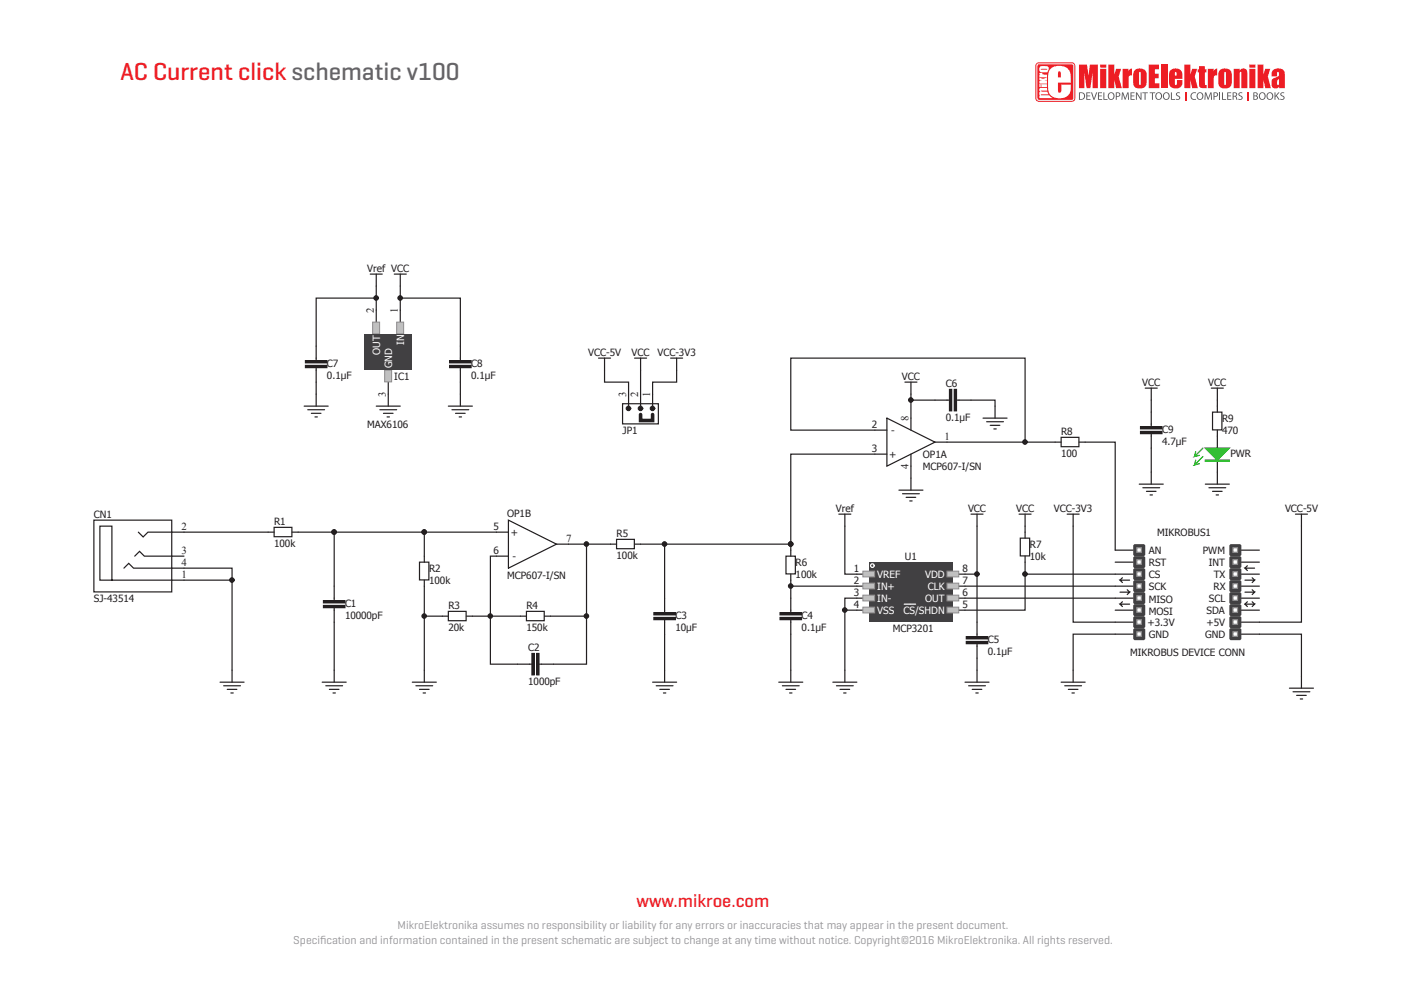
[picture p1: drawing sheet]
<svg xmlns="http://www.w3.org/2000/svg" width="297mm" height="210mm" viewBox="0 0 297 210" stroke-linecap="round" stroke-linejoin="round" font-family="sans-serif">
<g fill="#ed1d24">
<path d="M218.9 13.4l.5-.2h7a.69 .69 0 0 1 .7 .7v6.9a.69 .69 0 0 1-.7 .7h-7a.69 .69 0 0 1-.7-.7v-6.9z"/>
<path d="M227.9 13.6h1.7l.3 2.4 .3-2.4h1.7v5h-1.1v-3.3l-.5 3.3h-.8l-.4-3.3v3.3h-1.2z"/>
<path d="M234.1 13.6h1.3v2.1l.4-1.2h1l-.5 1.7 .7 2.4h-1.2l-.4-1.8v1.8h-1.3z"/>
<path d="M237.1 14.5h1.3l-.1 .6 .4-.5 .4-.1v1.4l-.5 .1-.2 .3v2.3h-1.3z"/>
<path d="M242.7 13.6h2.1v1h-.8v1h.8v.9h-.8v1.1h.9v1h-2.2z"/>
<path d="M245.2 13.6h1.3v5h-1.3z"/>
<path d="M250.2 13.6h1.2v2.1l.4-1.2h1.1l-.5 1.7 .6 2.4h-1.2l-.4-1.8v1.8h-1.2z"/>
<path d="M253.3 14h1.2v.6h.4v.7h-.4v2.2l.1 .4 .3 .1v.6h-.5a.92 .92 0 0 1-1-.2 .92 .92 0 0 1-.1-1v-2.1h-.3v-.7h.3z"/>
<path d="M255.1 14.5h1.3l-.1 .6 .4-.5 .4-.1v1.4l-.5 .1-.2 .3v2.3h-1.3z"/>
<path d="M260.6 14.5h1.3v.4a.91 .91 0 0 1 1.2-.3 .91 .91 0 0 1 .4 1.2v2.8h-1.3v-3.2l-.1-.2-.2 .2v3.2h-1.3z"/>
<path d="M265.6 13.6h1.3v2.1l.4-1.2h1l-.5 1.7 .7 2.4h-1.2l-.4-1.8v1.8h-1.3z"/>
<path d="M232.4 13.6h1.3v.7h-1.3zM232.4 14.5h1.3v4.1h-1.3z"/>
<path d="M239.7 14.8a1.46 1.46 0 0 1 1.7-.3 1.46 1.46 0 0 1 .8 1.5v1a1.46 1.46 0 0 1-1.1 1.7 1.46 1.46 0 0 1-1.7-1v-2zM240.7 15.2l-.1 2.3 .2 .5 .2-.2v-2.1l-.1-.4z"/>
<path d="M247.4 14.8a1.5 1.5 0 0 1 1.6-.2 1.5 1.5 0 0 1 .8 1.5v.6h-1.6v1.2h.4v-1h1.2a1.45 1.45 0 0 1-1.3 1.8 1.45 1.45 0 0 1-1.6-1.6l.1-1.8zM248.3 15.2l-.1 .8h.3v-.7z"/>
<path d="M257.7 14.8a1.46 1.46 0 0 1 1.7-.3 1.46 1.46 0 0 1 .8 1.5v1a1.46 1.46 0 0 1-1.1 1.7 1.46 1.46 0 0 1-1.7-1v-2zM258.7 15.2l-.1 2.3 .2 .5 .2-.2v-2.1l-.1-.4z"/>
<path d="M263.9 13.6h1.3v.7h-1.3zM263.9 14.5h1.3v4.1h-1.3z"/>
<path d="M269 14.8a1.44 1.44 0 0 1 1.5-.3 1.44 1.44 0 0 1 .9 1.2v2.9h-1.2v-.3a.91 .91 0 0 1-1.2 .3 .91 .91 0 0 1-.4-1.2v-.3a2.24 2.24 0 0 1 1.5-1.1l.1-.6-.2-.2-.2 .1v.8h-1.2v-.8zM270 16.8a.86 .86 0 0 0 0 1.2l.2-.2v-1.1z"/>
</g>
<g fill="#fff">
<path d="M219.2 13.4l-.3 .5 .1 7.2 .4 .2 7.3-.1 .2-.4v-7.2l-.5-.2zM219.3 13.6h7.1l.3 .1v7.1l-.1 .2-7.2 .1-.2-.2v-7z"/>
<path d="M219.6 17.8v.6h.2v-.6zM219.5 15.4l.3 .4h-.2v.5h1.6v-.6h-.9l-.1-.3zM220 17.8v.6h1.2v-.6zM219.6 16.4v.5l.5 .2h-.5v.6h1.6v-.6h-.6l.6-.2v-.5l-.9 .2zM219.7 18.6l-.2 .4 .2 .4-.2 .3 .2 .4h-.1v.6h2.8l-.8-.6h-1.7v-.2h1.6l-.2-.6-1.4-.1 1.3-.1v-.5zM219.7 14.1a.74 .74 0 0 0-.1 .9 .74 .74 0 0 0 .9 .3l.8-.1a.74 .74 0 0 0-.2-1.2zM219.9 14.6h1.3l-1.1 .1z"/>
<path d="M222 14.5a2.77 2.77 0 0 1 4 .6l.2 1v1.4h-2.7v1.6l.1 .5a.53 .53 0 0 0 .6-.3 .53 .53 0 0 0 0-.5v-.9h2a2.31 2.31 0 0 1-3 2.8 2.06 2.06 0 0 1-1.8-2.5l.1-2.7zM223.5 15.2v1.2h.6l-.1-1.2-.2-.1z"/>
</g>
<g fill="#ed1d24">
<path d="M250.3 19.5h.4v1.7h-.4z"/>
<path d="M263.4 19.5h.4v1.7h-.4z"/>
</g>
<g fill="#58595b">
<path d="M229.5 19.5h.8v.2h-.6v.5h.6v.1h-.6v.6h.7v.2h-.9z"/>
<path d="M230.5 19.5h.2l.4 1.4 .4-1.4h.3l-.6 1.6h-.2z"/>
<path d="M231.9 19.5h.9v.2h-.7v.5h.6v.1h-.6v.6h.7v.2h-.9z"/>
<path d="M233.1 19.5h.2v1.4h.7v.2h-.9z"/>
<path d="M237 19.5h.3l.4 1.3 .4-1.3h.3l.1 1.6h-.2l-.1-1.4-.5 1.4h-.1l-.4-1.4-.1 1.4h-.2z"/>
<path d="M238.8 19.5h.9v.2h-.7v.5h.6v.1h-.6v.6h.7v.2h-.9z"/>
<path d="M240 19.5h.2l.8 1.3-.1-1.3h.2v1.6h-.2l-.8-1.3v1.3h-.1z"/>
<path d="M241.3 19.5h1.2v.2h-.5v1.4h-.2v-1.4h-.5z"/>
<path d="M242.9 19.5h1.1v.2h-.5v1.4h-.2v-1.4h-.4z"/>
<path d="M247.3 19.5h.2v1.4h.7v.2h-.9z"/>
<path d="M248.5 19.7l.4-.2 .3 .1v.1l-.6 .1v.2l.3 .2a.46 .46 0 0 1 .4 .4 .46 .46 0 0 1-.2 .4h-.7v-.2l.4 .1 .3-.1v-.3l-.3-.1a.45 .45 0 0 1-.3-.7z"/>
<path d="M251.7 19.7l.6-.2 .4 .1-.1 .1a.64 .64 0 0 0-.9 .6 .64 .64 0 0 0 .9 .6l.1 .1a.82 .82 0 0 1-1.1-.2 .82 .82 0 0 1 .1-1.1z"/>
<path d="M254.5 19.5h.3l.4 1.3 .5-1.3h.2l.1 1.6h-.2v-1.4l-.5 1.4h-.2l-.4-1.4-.1 1.4h-.2z"/>
<path d="M257.6 19.5h.2v1.6h-.2z"/>
<path d="M258.1 19.5h.2v1.4h.7v.2h-.9z"/>
<path d="M259.2 19.5h.9v.2h-.7v.5h.6v.1h-.6v.6h.7v.2h-.9z"/>
<path d="M261.6 19.7l.5-.2 .3 .1v.1l-.6 .1v.2l.3 .2a.46 .46 0 0 1 .4 .4 .46 .46 0 0 1-.2 .4h-.7v-.2l.4 .1 .3-.1v-.3l-.3-.1a.45 .45 0 0 1-.4-.7z"/>
<path d="M269.2 19.5h.2v.8l.6-.8h.3l-.6 .7 .6 .9h-.2l-.5-.8-.2 .2v.6h-.2z"/>
<path d="M270.5 19.7l.4-.2 .4 .1-.1 .1-.5 .1v.2l.3 .2a.46 .46 0 0 1 .3 .4 .46 .46 0 0 1-.2 .4h-.7l.1-.2 .3 .1 .3-.1v-.3l-.2-.1a.45 .45 0 0 1-.4-.7z"/>
<path d="M227.9 19.5a.88 .88 0 0 1 1.3 .8 .88 .88 0 0 1-1.3 .8zM228.1 19.7v1.2a.66 .66 0 0 0 .9-.6 .66 .66 0 0 0-.9-.6z"/>
<path d="M234 20.3a.76 .76 0 0 1 1.5 0 .76 .76 0 0 1-1.5 0zM234.3 19.9a.58 .58 0 0 0 0 .8 .58 .58 0 0 0 .8 .1 .58 .58 0 0 0 .1-.9 .58 .58 0 0 0-.9 0z"/>
<path d="M235.7 19.5a.58 .58 0 0 1 .7 .1 .58 .58 0 0 1 .1 .7l-.6 .2v.6h-.2zM235.9 19.7v.6h.4a.32 .32 0 0 0 .2-.3 .32 .32 0 0 0-.2-.3z"/>
<path d="M244 20.3a.76 .76 0 0 1 1.5 0 .76 .76 0 0 1-1.5 0zM244.4 19.9a.58 .58 0 0 0-.1 .8 .58 .58 0 0 0 .8 .1 .58 .58 0 0 0 .1-.9 .58 .58 0 0 0-.8 0z"/>
<path d="M245.6 20.3a.76 .76 0 0 1 1.5 0 .76 .76 0 0 1-1.5 0zM246 19.9a.58 .58 0 0 0-.1 .8 .58 .58 0 0 0 .8 .1 .58 .58 0 0 0 .1-.9 .58 .58 0 0 0-.8 0z"/>
<path d="M252.7 20.3a.8 .8 0 0 1 1.6 0 .8 .8 0 0 1-1.6 0zM253.1 19.9a.58 .58 0 0 0-.1 .8 .58 .58 0 0 0 .9 .1 .58 .58 0 0 0 0-.9 .58 .58 0 0 0-.8 0z"/>
<path d="M256.3 19.5a.58 .58 0 0 1 .8 .1 .58 .58 0 0 1 .1 .7l-.7 .2v.6h-.2zM256.5 19.7v.6h.4a.32 .32 0 0 0 .2-.3 .32 .32 0 0 0-.2-.3z"/>
<path d="M260.4 19.5a.55 .55 0 0 1 .7 0 .55 .55 0 0 1 .1 .7l-.2 .1 .4 .8h-.2l-.2-.6-.2-.1h-.2v.7h-.2zM260.6 19.7v.6l.5-.2v-.3z"/>
<path d="M264.8 19.5a.52 .52 0 0 1 .6 0 .52 .52 0 0 1 .2 .7h-.2a.47 .47 0 0 1 .3 .7 .47 .47 0 0 1-.6 .2h-.3zM265 19.7v.5l.4-.1v-.3zM265 20.3v.6l.5-.1v-.3z"/>
<path d="M265.9 20.3a.76 .76 0 0 1 1.5 0 .76 .76 0 0 1-1.5 0zM266.3 19.9a.58 .58 0 0 0-.1 .8 .58 .58 0 0 0 .8 .1 .58 .58 0 0 0 .1-.9 .58 .58 0 0 0-.8 0z"/>
<path d="M267.5 20.3a.76 .76 0 0 1 1.5 0 .76 .76 0 0 1-1.5 0zM267.9 19.9a.58 .58 0 0 0-.1 .8 .58 .58 0 0 0 .8 .1 .58 .58 0 0 0 .1-.9 .58 .58 0 0 0-.8 0z"/>
</g>
<g fill="none" stroke="#231f20" stroke-width=".25">
<path d="M235.6 116.2h3.8M235.6 118.8h3.8M262.2 116.2h3.8M262.2 118.8h3.8M235.6 121.3h3.8M235.6 123.8h3.8M235.6 126.4h3.8M235.6 128.9h3.8M235.6 131.4h3.8M235.6 134h3.8M262.2 121.3h3.8M262.2 123.8h3.8"/>
<path d="M262.2 126.4h3.8M262.2 128.9h3.8M262.2 131.4h3.8M262.2 134h3.8"/>
</g>
<g fill="#414042">
<path d="M239.4 115.2l.2-.2h2.1l.2 .2v2l-.2 .3h-2.1l-.2-.3z" fill-rule="evenodd"/>
<path d="M239.4 117.8l.2-.3h2.1l.2 .3v2l-.2 .2h-2.1l-.2-.2z" fill-rule="evenodd"/>
</g>
<g fill="#fff" stroke="#8a8c8e" stroke-width=".25">
<path d="M240.1 115.7h1v1h-1z"/>
<path d="M240.1 118.3h1v.9h-1z"/>
</g>
<g fill="#414042">
<path d="M239.4 120.3l.2-.3h2.1l.2 .3v2l-.2 .3h-2.1l-.2-.3z" fill-rule="evenodd"/>
<path d="M239.4 122.8l.2-.2h2.1l.2 .2v2.1l-.2 .2h-2.1l-.2-.2z" fill-rule="evenodd"/>
</g>
<g fill="#fff" stroke="#8a8c8e" stroke-width=".25">
<path d="M240.1 120.8h1v1h-1z"/>
<path d="M240.1 123.3h1v1h-1z"/>
</g>
<g fill="#414042">
<path d="M239.4 125.4l.2-.3h2.1l.2 .3v2l-.2 .2h-2.1l-.2-.2z" fill-rule="evenodd"/>
<path d="M239.4 127.9l.2-.3h2.1l.2 .3v2l-.2 .3h-2.1l-.2-.3z" fill-rule="evenodd"/>
</g>
<g fill="#fff" stroke="#8a8c8e" stroke-width=".25">
<path d="M240.1 125.9h1v.9h-1z"/>
<path d="M240.1 128.4h1v1h-1z"/>
</g>
<g fill="#414042">
<path d="M239.4 130.4l.2-.2h2.1l.2 .2v2.1l-.2 .2h-2.1l-.2-.2z" fill-rule="evenodd"/>
<path d="M239.4 133l.2-.3h2.1l.2 .3v2l-.2 .2h-2.1l-.2-.2z" fill-rule="evenodd"/>
</g>
<g fill="#fff" stroke="#8a8c8e" stroke-width=".25">
<path d="M240.1 130.9h1v1h-1z"/>
<path d="M240.1 133.5h1v.9h-1z"/>
</g>
<g fill="#414042">
<path d="M259.7 115.2l.2-.2h2.1l.2 .2v2l-.2 .3h-2.1l-.2-.3z" fill-rule="evenodd"/>
<path d="M259.7 117.8l.2-.3h2.1l.2 .3v2l-.2 .2h-2.1l-.2-.2z" fill-rule="evenodd"/>
</g>
<g fill="#fff" stroke="#8a8c8e" stroke-width=".25">
<path d="M260.4 115.7h1v1h-1z"/>
<path d="M260.4 118.3h1v.9h-1z"/>
</g>
<g fill="#414042">
<path d="M259.7 120.3l.2-.3h2.1l.2 .3v2l-.2 .3h-2.1l-.2-.3z" fill-rule="evenodd"/>
<path d="M259.7 122.8l.2-.2h2.1l.2 .2v2.1l-.2 .2h-2.1l-.2-.2z" fill-rule="evenodd"/>
</g>
<g fill="#fff" stroke="#8a8c8e" stroke-width=".25">
<path d="M260.4 120.8h1v1h-1z"/>
<path d="M260.4 123.3h1v1h-1z"/>
</g>
<g fill="#414042">
<path d="M259.7 125.4l.2-.3h2.1l.2 .3v2l-.2 .2h-2.1l-.2-.2z" fill-rule="evenodd"/>
<path d="M259.7 127.9l.2-.3h2.1l.2 .3v2l-.2 .3h-2.1l-.2-.3z" fill-rule="evenodd"/>
</g>
<g fill="#fff" stroke="#8a8c8e" stroke-width=".25">
<path d="M260.4 125.9h1v.9h-1z"/>
<path d="M260.4 128.4h1v1h-1z"/>
</g>
<g fill="#414042">
<path d="M259.7 130.4l.2-.2h2.1l.2 .2v2.1l-.2 .2h-2.1l-.2-.2z" fill-rule="evenodd"/>
<path d="M259.7 133l.2-.3h2.1l.2 .3v2l-.2 .2h-2.1l-.2-.2z" fill-rule="evenodd"/>
</g>
<g fill="#fff" stroke="#8a8c8e" stroke-width=".25">
<path d="M260.4 130.9h1v1h-1z"/>
<path d="M260.4 133.5h1v.9h-1z"/>
</g>
<g fill="none" stroke="#231f20" stroke-width=".25">
<path d="M19.8 109.9h16.5v15.2h-16.5zM28.5 117.5l1-1 1 1h8.4M29.2 112.4l1 1 1.1-1h7.6M263.5 119.5l-.5 .5M23.6 122.6v-11.4h-2.5v11.4h17.8M26.2 120l1-1 1 1h10.7M236.6 125.1h2l-.5 .5M237.1 127.1l-.5 .5M237.1 122.1l-.5 .5M238.1 124.6l.5 .5M238.6 127.6h-2l.5 .5M238.6 122.6h-2l.5 .5"/>
<path d="M263 122.6h2l-.5 .5M263 125.1h2l-.5 .5M263 127.6h2l-.5 .5M263 127.6l.5 .5M263.5 127.1l-.5 .5M264.5 122.1l.5 .5M264.5 124.6l.5 .5M264.5 127.1l.5 .5M265 120h-2l.5 .5M68.1 144.1h5M68.8 144.9h3.6M69.6 145.6h2"/>
<path d="M70.3 146.4h.5M70.6 141.6v2.5"/>
</g>
<path d="M183.5 118.8h17.8v12.6h-17.8z" fill="#414042"/>
<path d="M181 121.3h2.5" fill="none" stroke="#231f20" stroke-width=".25"/>
<path d="M182.3 120.7h2.5v1.2h-2.5z" fill="#c0c0c0" stroke="#8a8c8e" stroke-width=".21"/>
<path d="M201.3 121.3h2.5" fill="none" stroke="#231f20" stroke-width=".25"/>
<path d="M200 120.7h2.5v1.2h-2.5z" fill="#c0c0c0" stroke="#8a8c8e" stroke-width=".21"/>
<path d="M181 123.8h2.5" fill="none" stroke="#231f20" stroke-width=".25"/>
<path d="M182.3 123.2h2.5v1.2h-2.5z" fill="#c0c0c0" stroke="#8a8c8e" stroke-width=".21"/>
<path d="M181 126.4h2.5" fill="none" stroke="#231f20" stroke-width=".25"/>
<path d="M182.3 125.7h2.5v1.3h-2.5z" fill="#c0c0c0" stroke="#8a8c8e" stroke-width=".21"/>
<path d="M181 128.9h2.5" fill="none" stroke="#231f20" stroke-width=".25"/>
<path d="M182.3 128.3h2.5v1.2h-2.5z" fill="#c0c0c0" stroke="#8a8c8e" stroke-width=".21"/>
<path d="M201.3 123.8h2.5" fill="none" stroke="#231f20" stroke-width=".25"/>
<path d="M200 123.2h2.5v1.2h-2.5z" fill="#c0c0c0" stroke="#8a8c8e" stroke-width=".21"/>
<path d="M201.3 126.4h2.5" fill="none" stroke="#231f20" stroke-width=".25"/>
<path d="M200 125.7h2.5v1.3h-2.5z" fill="#c0c0c0" stroke="#8a8c8e" stroke-width=".21"/>
<path d="M201.3 128.9h2.5" fill="none" stroke="#231f20" stroke-width=".25"/>
<path d="M191 127.6h2.4" fill="none" stroke="#fff" stroke-width=".25"/>
<path d="M200 128.3h2.5v1.2h-2.5z" fill="#c0c0c0" stroke="#8a8c8e" stroke-width=".21"/>
<circle cx="184.3" cy="119.5" r=".38" fill="none" stroke="#fff" stroke-width=".25"/>
<path d="M205.1 108.6h2.6M206.4 108.6v2.6M215.3 108.6h2.5M215.5 113.7h2v3.7h-2zM216.5 108.6v2.6M216.5 112.4v1.3M216.5 117.5v1.3M206.4 131.4v3.1M206.4 136v3" fill="none" stroke="#231f20" stroke-width=".25"/>
<path d="M204.1 135.5h4.6v.5h-4.6z" fill-rule="evenodd" fill="#231f20"/>
<path d="M204.1 135.5h4.6v.5h-4.6z" fill="none" stroke="#231f20" stroke-width=".21"/>
<path d="M204.1 134.5h4.6v.5h-4.6z" fill-rule="evenodd" fill="#231f20"/>
<path d="M204.1 134.5h4.6v.5h-4.6z" fill="none" stroke="#231f20" stroke-width=".21"/>
<g fill="none" stroke="#231f20" stroke-width=".25">
<path d="M184.8 90.9h2.5M184.8 95.9h2.5M187.3 88.3l10.2 5.1-10.2 5.1zM191.2 80.7h2.5M192.4 80.7v2.6M192.4 88.3v2.6M192.4 95.9v2.6M197.5 93.4h2.5M197.5 84.5h3M202.1 84.5h3M222.9 93.4h1.3M224.2 92.4h3.7v2h-3.7z"/>
<path d="M228 93.4h1.2M104.9 117.5h2.5M104.9 112.4h2.5M107.4 109.9l10.1 5.1-10.1 5zM117.5 115h2.6M225.4 108.6h2.6M226.7 108.6v2.6M273.6 108.6h2.6M274.9 108.6v2.6M203.8 144.1h5.1M204.6 144.9h3.6M205.4 145.6h2"/>
<path d="M206.1 146.4h.5M206.4 141.6v2.5M224.2 144.1h5M224.9 144.9h3.6M225.7 145.6h2M226.4 146.4h.5M226.7 141.6v2.5M272.4 145.4h5.1M273.1 146.1h3.6M273.9 146.9h2M274.7 147.7h.5M274.9 142.9v2.5"/>
</g>
<path d="M201.6 82.3h.5v4.5h-.5z" fill-rule="evenodd" fill="#231f20"/>
<path d="M201.6 82.3h.5v4.5h-.5z" fill="none" stroke="#231f20" stroke-width=".21"/>
<path d="M200.5 82.3h.6v4.5h-.6z" fill-rule="evenodd" fill="#231f20"/>
<path d="M200.5 82.3h.6v4.5h-.6z" fill="none" stroke="#231f20" stroke-width=".21"/>
<g fill="none" stroke="#231f20" stroke-width=".25">
<path d="M207.7 88.3h5M208.4 89.1h3.6M209.2 89.9h2M209.9 90.6h.5M210.2 85.8v2.5M189.9 103.6h5.1M190.6 104.3h3.6M191.4 105.1h2M192.2 105.8h.5M192.4 101v2.6M167 126.4v3M167 130.9v3.1"/>
<path d="M87.1 144.1h5.1M87.9 144.9h3.5M88.6 145.6h2M89.4 146.4h.5M89.6 141.6v2.5"/>
</g>
<path d="M164.8 130.4h4.5v.5h-4.5z" fill-rule="evenodd" fill="#231f20"/>
<path d="M164.8 130.4h4.5v.5h-4.5z" fill="none" stroke="#231f20" stroke-width=".21"/>
<path d="M164.8 129.4h4.5v.5h-4.5z" fill-rule="evenodd" fill="#231f20"/>
<path d="M164.8 129.4h4.5v.5h-4.5z" fill="none" stroke="#231f20" stroke-width=".21"/>
<g fill="none" stroke="#231f20" stroke-width=".25">
<path d="M79.5 65.5v2.6M84.6 65.5v2.6M82 80.7v2.6M129 115h1.2M130.2 113.9h3.8v2h-3.8zM134 115h1.3M177.2 108.6h2.5M178.5 108.6v2.6M46.5 144.1h5.1M47.2 144.9h3.6M48 145.6h2M48.8 146.4h.5"/>
<path d="M49 141.6v2.5M164.5 144.1h5.1M165.3 144.9h3.5M166 145.6h2.1M166.8 146.4h.5M167 141.6v2.5M175.9 144.1h5.1M176.7 144.9h3.5M177.4 145.6h2.1M178.2 146.4h.5M178.5 141.6v2.5"/>
</g>
<g fill="#c0c0c0" stroke="#8a8c8e" stroke-width=".21">
<path d="M83.8 68.1h1.5v2.4h-1.5z"/>
<path d="M78.7 68.1h1.5v2.4h-1.5z"/>
<path d="M81.3 78.2h1.4v2.5h-1.4z"/>
</g>
<path d="M76.9 70.6h10.1v7.5h-10.1z" fill="#414042"/>
<path d="M66.8 73.1v3.1M66.8 77.7v3M79.5 85.8h5.1M80.2 86.6h3.6M81 87.3h2M81.8 88.1h.5M82 83.3v2.5" fill="none" stroke="#231f20" stroke-width=".25"/>
<path d="M64.5 77.2h4.6v.5h-4.6z" fill-rule="evenodd" fill="#231f20"/>
<path d="M64.5 77.2h4.6v.5h-4.6z" fill="none" stroke="#231f20" stroke-width=".21"/>
<path d="M64.5 76.2h4.6v.5h-4.6z" fill-rule="evenodd" fill="#231f20"/>
<path d="M64.5 76.2h4.6v.5h-4.6z" fill="none" stroke="#231f20" stroke-width=".21"/>
<path d="M78.2 57.9h2.5M79.5 57.9v2.5M83.3 57.9h2.5M84.6 57.9v2.5M97.2 73.1v3.1M97.2 77.7v3M64.2 85.8h5.1M65 86.6h3.6M65.8 87.3h2M66.5 88.1h.5M66.8 83.3v2.5" fill="none" stroke="#231f20" stroke-width=".25"/>
<path d="M95 77.2h4.5v.5h-4.5z" fill-rule="evenodd" fill="#231f20"/>
<path d="M95 77.2h4.5v.5h-4.5z" fill="none" stroke="#231f20" stroke-width=".21"/>
<path d="M95 76.2h4.5v.5h-4.5z" fill-rule="evenodd" fill="#231f20"/>
<path d="M95 76.2h4.5v.5h-4.5z" fill="none" stroke="#231f20" stroke-width=".21"/>
<g fill="none" stroke="#231f20" stroke-width=".25">
<path d="M126.4 75.7h2.6M127.7 75.7v2.5M134 75.7h2.6M135.3 75.7v2.5M141.7 75.7h2.5M142.9 75.7v2.5M94.7 85.8h5.1M95.5 86.6h3.5M96.2 87.3h2.1M97 88.1h.5M97.2 83.3v2.5M131.5 85.3h7.6v4.3h-7.6z"/>
<path d="M132.8 83.3v2.5M135.3 83.3v2.5M137.9 83.3v2.5M241.9 82h2.6M243.2 82v2.5M243.2 99.7v2.6M255.9 82h2.5M257.1 82v2.5M257.1 92.1v2.6M257.1 97.2v2.5M240.6 102.3h5.1M241.4 103h3.6"/>
<path d="M242.2 103.8h2M242.9 104.6h.5"/>
</g>
<path d="M135.3 87.6v1.2h2.6v-1.2" fill="none" stroke="#231f20" stroke-width=".76"/>
<g fill="#231f20" stroke="#231f20" stroke-width=".21">
<path d="M137.4 86a.48 .48 0 0 0 .3 .7 .48 .48 0 0 0 .6-.4h-.5h.5a.48 .48 0 0 0-.3-.5 .48 .48 0 0 0-.6 .2zM137.8 86.3h.5z" fill-rule="evenodd"/>
<path d="M134.9 86a.48 .48 0 0 0 .2 .7 .48 .48 0 0 0 .7-.4h-.5h.5a.48 .48 0 0 0-.4-.5 .48 .48 0 0 0-.5 .2zM135.3 86.3h.5z" fill-rule="evenodd"/>
<path d="M132.3 86a.48 .48 0 0 0 .3 .7 .48 .48 0 0 0 .6-.4h-.4h.4a.48 .48 0 0 0-.3-.5 .48 .48 0 0 0-.6 .2zM132.8 86.3h.4z" fill-rule="evenodd"/>
</g>
<path d="M254.6 97.3h5.1M254.6 97.2h5.1v.3h-5.1z" fill="none" stroke="#00bf00" stroke-width=".25"/>
<path d="M254.6 94.7h5.1l-2.6 2.5z" fill="#00bf00"/>
<path d="M252.6 97.2l-.3 1M252.6 95.4l-.3 1.1M254.1 96.5l-1.8 1.7 1-.2M254.1 94.7l-1.8 1.8 1-.3M254.6 94.7h5.1l-2.6 2.5z" fill="none" stroke="#00bf00" stroke-width=".25"/>
<path d="M243.2 87.1v3M243.2 91.6v3.1M256.1 87.1h2v3.7h-2zM257.1 85.8v1.3M257.1 90.9v1.2M257.1 99.7v2.6M254.6 102.3h5.1M255.4 103h3.5M256.1 103.8h2.1M256.9 104.6h.5" fill="none" stroke="#231f20" stroke-width=".25"/>
<path d="M240.9 91.1h4.6v.5h-4.6z" fill-rule="evenodd" fill="#231f20"/>
<path d="M240.9 91.1h4.6v.5h-4.6z" fill="none" stroke="#231f20" stroke-width=".21"/>
<path d="M240.9 90.1h4.6v.5h-4.6z" fill-rule="evenodd" fill="#231f20"/>
<path d="M240.9 90.1h4.6v.5h-4.6z" fill="none" stroke="#231f20" stroke-width=".21"/>
<path d="M56.6 112.4h1.3M57.9 111.4h3.8v2h-3.8zM61.7 112.4h1.3M88.6 118.8h2v3.7h-2zM89.6 117.5v1.3M70.6 123.8v3.1M70.6 128.4v3M89.6 122.6v1.2" fill="none" stroke="#231f20" stroke-width=".25"/>
<path d="M68.3 127.9h4.6v.5h-4.6z" fill-rule="evenodd" fill="#231f20"/>
<path d="M68.3 127.9h4.6v.5h-4.6z" fill="none" stroke="#231f20" stroke-width=".21"/>
<path d="M68.3 126.9h4.6v.5h-4.6z" fill-rule="evenodd" fill="#231f20"/>
<path d="M68.3 126.9h4.6v.5h-4.6z" fill="none" stroke="#231f20" stroke-width=".21"/>
<path d="M93.4 130.2h1.3M94.7 129.2h3.8v1.9h-3.8zM98.5 130.2h1.3M109.3 140.3h3M113.9 140.3h3" fill="none" stroke="#231f20" stroke-width=".25"/>
<path d="M112.3 138h.6v4.6h-.6z" fill-rule="evenodd" fill="#231f20"/>
<path d="M112.3 138h.6v4.6h-.6z" fill="none" stroke="#231f20" stroke-width=".21"/>
<path d="M113.4 138h.5v4.6h-.5z" fill-rule="evenodd" fill="#231f20"/>
<path d="M113.4 138h.5v4.6h-.5z" fill="none" stroke="#231f20" stroke-width=".21"/>
<path d="M140.4 126.4v3M140.4 130.9v3.1M137.9 144.1h5M138.6 144.9h3.6M139.4 145.6h2M140.1 146.4h.5M140.4 141.6v2.5" fill="none" stroke="#231f20" stroke-width=".25"/>
<path d="M138.1 130.4h4.6v.5h-4.6z" fill-rule="evenodd" fill="#231f20"/>
<path d="M138.1 130.4h4.6v.5h-4.6z" fill="none" stroke="#231f20" stroke-width=".21"/>
<path d="M138.1 129.4h4.6v.5h-4.6z" fill-rule="evenodd" fill="#231f20"/>
<path d="M138.1 129.4h4.6v.5h-4.6z" fill="none" stroke="#231f20" stroke-width=".21"/>
<path d="M63 112.4h7.6v11.4M166 117.5h2v3.7h-2zM167 116.2v1.3M216.5 118.8v2.5M38.9 120h10.1v2.6h-10.1M70.6 131.4v10.2M167 121.3v1.3M203.8 123.8h31.8M203.8 126.4h31.8M235.6 121.3h-19.1v7.6h-12.7" fill="none" stroke="#231f20" stroke-width=".25"/>
<g fill="#231f20" stroke="#231f20" stroke-width=".21">
<circle cx="49" cy="122.5" r=".48"/>
<circle cx="70.6" cy="112.4" r=".48"/>
<circle cx="216.5" cy="121.3" r=".48"/>
</g>
<circle cx="216.5" cy="121.3" r=".48" fill="#231f20"/>
<path d="M206.4 111.2v10.1h-2.6M216.5 111.2v1.2M206.4 121.3v10.1" fill="none" stroke="#231f20" stroke-width=".25"/>
<circle cx="206.4" cy="121.3" r=".48" fill="#231f20" stroke="#231f20" stroke-width=".21"/>
<circle cx="206.4" cy="121.3" r=".48" fill="#231f20"/>
<path d="M184.8 90.9h-17.8v-15.2h49.5v17.7h-16.5M216.5 93.4h6.4M226.7 111.2v20.2h8.9M274.9 111.2v20.2h-8.9M206.4 139v2.6M235.6 134h-8.9v7.6M266 134h8.9v8.9" fill="none" stroke="#231f20" stroke-width=".25"/>
<circle cx="216.5" cy="93.4" r=".48" fill="#231f20" stroke="#231f20" stroke-width=".21"/>
<circle cx="216.5" cy="93.4" r=".48" fill="#231f20"/>
<path d="M192.4 83.3v1.2M192.4 98.5v2.5M197.5 84.5h-5.1v3.8M205.1 84.5h5.1v1.3M229.2 93.4h6.4v22.8" fill="none" stroke="#231f20" stroke-width=".25"/>
<circle cx="192.4" cy="84.5" r=".48" fill="#231f20" stroke="#231f20" stroke-width=".21"/>
<circle cx="192.4" cy="84.5" r=".48" fill="#231f20"/>
<path d="M120.1 115h3.8v15.2h-7.6M123.9 130.2v10.1h-7" fill="none" stroke="#231f20" stroke-width=".25"/>
<g fill="#231f20" stroke="#231f20" stroke-width=".21">
<circle cx="123.9" cy="130.1" r=".48"/>
<circle cx="123.9" cy="114.9" r=".48"/>
</g>
<circle cx="123.9" cy="130.1" r=".48" fill="#231f20"/>
<g fill="none" stroke="#231f20" stroke-width=".25">
<path d="M79.5 63h-12.7v10.1M84.6 63h12.6v10.1M127.7 78.2v2.5h5.1v2.6M135.3 78.2v5.1M142.9 78.2v2.5h-5v2.6M66.8 80.7v2.6M97.2 80.7v2.6M243.2 84.5v2.6M243.2 94.7v5M257.1 84.5v1.3M38.9 112.4h17.7M89.6 112.4v5.1"/>
<path d="M104.9 117.5h-1.3v12.7h6.3M178.5 111.2v10.1h2.5M49 122.6v19M89.6 123.8v6.4M93.4 130.2h-3.8v11.4M167 122.6v1.2M167 134v7.6M178.5 128.9v12.7M181 126.4h-2.5v2.5h2.5M181 123.8h-14v2.6"/>
</g>
<g fill="#231f20" stroke="#231f20" stroke-width=".21">
<circle cx="89.6" cy="130.1" r=".48"/>
<circle cx="103.6" cy="130.1" r=".48"/>
<circle cx="178.4" cy="128.9" r=".48"/>
<circle cx="167" cy="123.8" r=".48"/>
<circle cx="79.5" cy="63" r=".48"/>
<circle cx="84.5" cy="63" r=".48"/>
<circle cx="89.6" cy="112.4" r=".48"/>
</g>
<circle cx="49" cy="122.5" r=".48" fill="#231f20"/>
<path d="M123.9 115h5.1M99.8 130.2h3.8v10.1h5.7" fill="none" stroke="#231f20" stroke-width=".25"/>
<circle cx="123.9" cy="114.9" r=".48" fill="#231f20"/>
<path d="M184.8 95.9h-17.8v19.1h-31.7M70.6 112.4h34.3M140.4 115v11.4M167 115v1.2M140.4 134v7.6" fill="none" stroke="#231f20" stroke-width=".25"/>
<g fill="#231f20" stroke="#231f20" stroke-width=".21">
<circle cx="167" cy="114.9" r=".48"/>
<circle cx="140.4" cy="114.9" r=".48"/>
<circle cx="70.6" cy="112.4" r=".48"/>
<circle cx="89.6" cy="112.4" r=".48"/>
</g>
<circle cx="140.4" cy="114.9" r=".48" fill="#231f20"/>
<circle cx="167" cy="114.9" r=".48" fill="#231f20" stroke="#231f20" stroke-width=".21"/>
<path d="M79.5 60.4v5.1" fill="none" stroke="#231f20" stroke-width=".25"/>
<circle cx="79.5" cy="63" r=".48" fill="#231f20"/>
<path d="M84.6 60.4v5.1" fill="none" stroke="#231f20" stroke-width=".25"/>
<circle cx="84.5" cy="63" r=".48" fill="#231f20"/>
<path d="M109.9 130.2h1.3M111.2 129.2h3.8v1.9h-3.8zM115 130.2h1.3" fill="none" stroke="#231f20" stroke-width=".25"/>
<text font-size="5.3" fill="#ed1d24" x="25.4" y="16.9">AC Current click schematic v100</text>
<text font-size="3.9" fill="#ed1d24" x="134.5" y="191.6">www.mikroe.com</text>
<g font-size="2.5" fill="#939399">
<text x="84" y="196.2">MikroElektronika assumes no responsibility or liability for any errors or inaccuracies that may appear in the present document.</text>
<text x="62" y="199.4">Specif</text>
<text x="67.6" y="199.4">ication and information contained in the present schematic are subject to change at any time without notice. Copyright©2016 MikroElektronika. All rights reserved.</text>
</g>
<g font-size="2.3" fill="#231f20">
<text x="79" y="66" transform="rotate(-90 79 66)">2</text>
<text x="84" y="66" transform="rotate(-90 84 66)">1</text>
<text x="81.5" y="83.9" transform="rotate(-90 81.5 83.9)">3</text>
<text x="132.3" y="83.8" transform="rotate(-90 132.3 83.8)">3</text>
<text x="134.8" y="83.8" transform="rotate(-90 134.8 83.8)">2</text>
<text x="137.3" y="83.8" transform="rotate(-90 137.3 83.8)">1</text>
<text x="191.9" y="88.8" transform="rotate(-90 191.9 88.8)">8</text>
<text x="199.5" y="92.9">1</text>
<text x="191.9" y="99.1" transform="rotate(-90 191.9 99.1)">4</text>
<text x="38.4" y="111.9">2</text>
<text x="38.4" y="117">3</text>
<text x="38.4" y="119.5">4</text>
<text x="119.6" y="114.5">7</text>
<text x="38.4" y="122.1">1</text>
</g>
<g font-size="2.1" fill="#231f20">
<text x="77.6" y="57.5">Vref VCC</text>
<text x="69.1" y="77.5">C7</text>
<text x="99.5" y="77.5">C8</text>
<text x="124.2" y="75.2">VCC-5V</text>
<text x="133.4" y="75.2">VCC</text>
<text x="138.9" y="75.2">VCC-3V3</text>
<text x="69.1" y="80.1">0.1µF</text>
<text x="83.3" y="80.3">IC1</text>
<text x="99.5" y="80.1">0.1µF</text>
<text x="190.5" y="80.3">VCC</text>
<text x="199.8" y="81.8">C6</text>
<text x="241.3" y="81.6">VCC</text>
<text x="255.2" y="81.6">VCC</text>
<text x="199.8" y="88.9">0.1µF</text>
<text x="258.2" y="89.2">R9</text>
<text x="77.6" y="90.4">MAX6106</text>
<text x="131.5" y="91.7">JP1</text>
<text x="184.2" y="95.5">3</text>
<text x="184.2" y="90.4">2</text>
<text x="188.2" y="91.7">-</text>
<text x="224.2" y="92">R8</text>
<text x="245.5" y="91.5">C9</text>
<text x="245.5" y="94">4.7µF</text>
<text x="258.2" y="91.7">470</text>
<text x="187.9" y="96.8">+</text>
<text x="195" y="99.3">MCP607-I/SN</text>
<text x="195" y="96.8">OP1A</text>
<text x="224.2" y="96.5">100</text>
<text x="259.9" y="96.5">PWR</text>
<text x="19.8" y="109.5">CN1</text>
<text x="57.9" y="111">R1</text>
<text x="104.2" y="112">5</text>
<text x="107.1" y="109.2">OP1B</text>
<text x="107.9" y="113.3">+</text>
<text x="130.2" y="113.5">R5</text>
<text x="176.6" y="108.2">Vref</text>
<text x="204.5" y="108.2">VCC</text>
<text x="214.6" y="108.2">VCC</text>
<text x="222.6" y="108.2">VCC-3V3</text>
<text x="244.5" y="113.3">MIKROBUS1</text>
<text x="271.4" y="108.2">VCC-5V</text>
<text x="57.9" y="115.6">100k</text>
<text x="104.2" y="117.1">6</text>
<text x="108.3" y="118.3">-</text>
<text x="130.2" y="118.1">100k</text>
<text x="168.1" y="119.6">R6</text>
<text x="191.2" y="118.3">U1</text>
<text x="217.6" y="115.8">R7</text>
<text x="217.6" y="118.3">10k</text>
<text x="242.7" y="117.1">AN</text>
<text x="242.7" y="119.6">RST</text>
<text x="254.1" y="117.1">PWM</text>
<text x="255.4" y="119.6">INT</text>
<text x="90.6" y="120.9">R2</text>
<text x="90.6" y="123.4">100k</text>
<text x="107.1" y="122.4">MCP607-I/SN</text>
<text x="168.1" y="122.1">100k</text>
<text x="180.4" y="123.4">2</text>
<text x="180.4" y="120.9">1</text>
<text x="180.4" y="125.9">3</text>
<text x="203.3" y="123.4">7</text>
<text x="203.3" y="120.9">8</text>
<text x="203.3" y="125.9">6</text>
<text x="242.7" y="122.1">CS</text>
<text x="242.7" y="124.7">SCK</text>
<text x="256.3" y="124.7">RX</text>
<text x="256.4" y="122.1">TX</text>
<text x="19.8" y="127.2">SJ-43514</text>
<text x="72.9" y="128.2">C1</text>
<text x="72.9" y="130.8">10000pF</text>
<text x="94.7" y="128.7">R3</text>
<text x="111.2" y="128.7">R4</text>
<text x="142.7" y="130.8">C3</text>
<text x="169.3" y="130.8">C4</text>
<text x="180.4" y="128.5">4</text>
<text x="203.3" y="128.5">5</text>
<text x="242.7" y="130">MOSI</text>
<text x="242.7" y="127.5">MISO</text>
<text x="254.9" y="129.8">SDA</text>
<text x="255.4" y="127.2">SCL</text>
<text x="94.7" y="133.3">20k</text>
<text x="111.2" y="133.3">150k</text>
<text x="111.6" y="137.6">C2</text>
<text x="142.7" y="133.3">10µF</text>
<text x="169.3" y="133.3">0.1µF</text>
<text x="188.6" y="133.6">MCP3201</text>
<text x="208.7" y="135.8">C5</text>
<text x="242.4" y="132.3">+3.3V</text>
<text x="242.7" y="134.8">GND</text>
<text x="254.6" y="134.8">GND</text>
<text x="254.9" y="132.3">+5V</text>
<text x="208.7" y="138.4">0.1µF</text>
<text x="238.7" y="138.6">MIKROBUS DEVICE CONN</text>
<text x="111.6" y="144.7">1000pF</text>
</g>
<g font-size="2.1" fill="#fff">
<text x="80.3" y="74.9" transform="rotate(-90 80.3 74.9)">OUT</text>
<text x="82.9" y="77.8" transform="rotate(-90 82.9 77.8)">GND</text>
<text x="85.4" y="72.9" transform="rotate(-90 85.4 72.9)">IN</text>
<text x="185.3" y="122.1">VREF</text>
<text x="185.3" y="124.7">IN+</text>
<text x="195.4" y="122.1">VDD</text>
<text x="196" y="124.7">CLK</text>
<text x="185.3" y="127.2">IN-</text>
<text x="185.3" y="129.8">VSS</text>
<text x="190.9" y="129.8">CS/SHDN</text>
<text x="195.4" y="127.2">OUT</text>
</g>
</svg>
